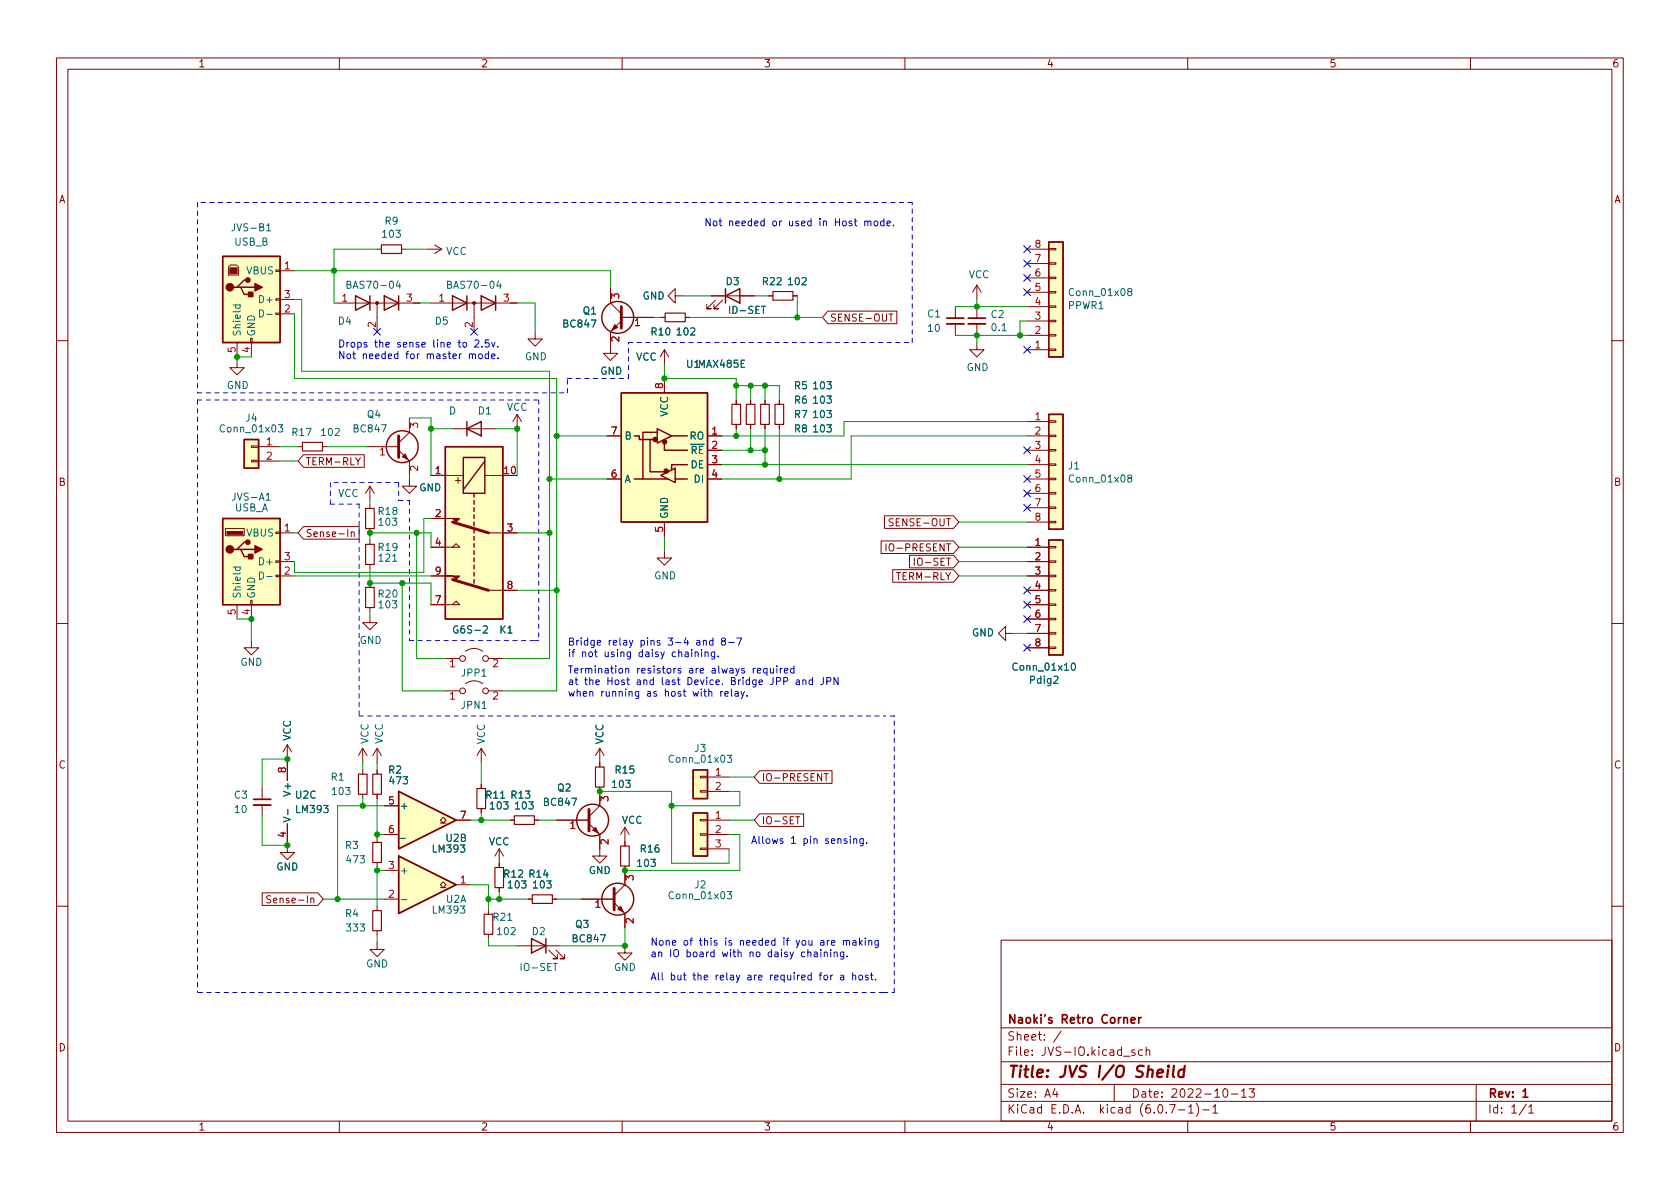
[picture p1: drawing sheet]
<svg xmlns="http://www.w3.org/2000/svg" width="297mm" height="210mm" viewBox="0 0 297 210" stroke-linecap="round" stroke-linejoin="round" font-family="sans-serif">
<g fill="none" stroke="#840000" stroke-width=".18">
<path d="M10 10.2h277v190.1h-277zM12 12.2h273v186.1h-273zM60 10.2v2M110 10.2v2M160 10.2v2M210 10.2v2M260 10.2v2M40.4 47.2l.4-.3h1l.4 .3v1.4h-1.8zM44.3 59.8h.3v.8h-.3zM48.8 55.4h.7v.2h-.7zM48.8 52.8h.7v.3h-.7zM48.8 47.7h.7v.3h-.7z"/>
<path d="M49.5 47.9h2.6M49.5 55.5h2.6M49.5 53h2.6M59.1 53.6h15.2M66.7 53.6v5.1M66.7 44.1h.7M71 44.1h.8M75.6 44.1h2.5M76.2 53.6h15.2M76.8 43.3l1.3 .8M78.1 44.1l-1.3 .7M83.8 53.6v5.1"/>
<path d="M94.6 58.7v1.2h1.3l-1.3 1.3-1.3-1.3h1.3M107.9 51v2.6l2 1.9M109.9 56.8l-2 1.9v3.8h1.3l-1.3 1.2-1.2-1.2h1.2M109.9 56.1h5.7M116.8 56.1h.8M119.4 52.3v-1.3l-1.3 1.3 1.3 1.3v-1.3h1.2M121.2 56.1h.7M125.7 52.3h7.6M126.5 53.1l-1.5 1.5h.7h-.7v-.8M127.8 53.1l-1.6 1.5h.8h-.8v-.8M135.9 52.3h.8M140.2 52.3h.8"/>
<path d="M146.4 55h12.2v2.2h-12.2l-1-1.1zM157.2 55.5h.7M168.9 54.2v2.1M168.9 57.3v2M172.7 50.4v2.6M172.7 54.2v2.1M172.7 57.3v2M172.7 50.4l-.7 1.3M172.7 50.4l.8 1.3M181.6 59.3h3.8M181.6 56.8h3.8M181.6 54.2h3.8"/>
<path d="M181.6 51.7h3.8M181.6 49.1h3.8M181.6 46.6h3.8M181.6 44.1h3.8M185.4 43.9h1.3v.3h-1.3zM185.4 46.5h1.3v.2h-1.3zM185.4 49h1.3v.3h-1.3zM185.4 51.6h1.3v.2h-1.3zM185.4 54.1h1.3v.3h-1.3zM185.4 56.6h1.3v.3h-1.3zM185.4 59.2h1.3v.2h-1.3zM10 60.2h2"/>
<path d="M41.9 63.7v1.3h1.3l-1.3 1.3-1.3-1.3h1.3M41.9 60.6v2.5M44.4 78.9h1.3v.2h-1.3zM44.4 60.6v2.5M45.7 79h3.8M52.7 79h.8M57 79h.8M64.8 79h5.7M70.5 79.6l1.9 1.9v2.6M72.4 73.9v2.5l-1.9 2M80 75.8h7.6M91.4 73.3l-.7 1.2"/>
<path d="M91.4 73.3v2.5M91.4 73.3l.8 1.2M107.3 77.1h2.6M116.2 76.4h.1M117.5 61.8l-.8 1.3M117.5 61.8v2.6M117.5 66.9v2.6M117.5 61.8l.7 1.3M125.1 77.1h2.5M125.1 79.6h2.5M130.2 70.7v.8M130.2 75.1v.7"/>
<path d="M132.7 70.7v.8M132.7 75.1v.7M135.3 70.7v.8M135.3 75.1v.7M137.8 70.7v.8M137.8 75.1v.7M172.7 60.6v1.2h1.3l-1.3 1.3-1.3-1.3h1.3M181.6 61.8h3.8M181.6 77.1h3.8M181.6 79.6h3.8M181.6 74.5h3.8M185.4 61.7h1.3v.3h-1.3z"/>
<path d="M185.4 79.5h1.3v.3h-1.3zM185.4 77h1.3v.2h-1.3zM185.4 74.4h1.3v.3h-1.3zM285 60.2h2M39.9 93.5h3.3v1.2h-3.3zM44.4 81.4h1.3v.3h-1.3zM45.7 81.5h3.8M48.8 99.2h.7v.2h-.7zM48.8 94.1h.7v.3h-.7zM49.5 94.2h2.6M49.5 99.3h2.6M53.7 80.4h10.7v2.2h-10.7l-1-1.1z"/>
<path d="M53.7 93.1h9.8v2.2h-9.8l-1-1.1zM62.1 94.2l.2-.2 .3 .1v.8M62.1 94v.9M62.9 80.9l.4 .7 .4-.7M65.4 86l-.8 1.2M65.4 86v2.5M65.4 89.1v.8M65.4 93.5v.7M65.4 95.5v.8M65.4 99.8v.8M65.4 86l.8 1.2M72.4 84.7v1.3h1.3l-1.3 1.2-1.3-1.2h1.3"/>
<path d="M76.2 96.8h5.1l-.7-.7-.6 .7M76.2 84.1h5.7M76.2 91.7h2.5M85.7 84.1h3.2M86.4 94.2h5M107.3 84.7h2.6M117.5 97.4v1.3h1.2l-1.2 1.2-1.3-1.2h1.3M117.5 92.3v2.6M125.1 82.2h2.5M125.1 84.7h2.5M155.8 95.7h12.8l.9 1.1-.9 1.1h-12.8zM156.4 91.2h12.2l.9 1.1-.9 1.1h-12.2z"/>
<path d="M156.6 96.2v1.2M157.9 91.8l-.5-.1-.1 .1v.4l.5 .2 .1 .3-.2 .3-.5-.1M160.8 98.2h7.8l.9 1.1-.9 1.1h-7.8zM161.7 98.7v1.3M181.6 96.8h3.8M181.6 82.2h3.8M181.6 84.7h3.8M181.6 87.2h3.8M181.6 89.8h3.8M181.6 92.3h3.8M181.6 99.3h3.8M185.4 92.2h1.3v.3h-1.3z"/>
<path d="M185.4 89.7h1.3v.2h-1.3zM185.4 87.1h1.3v.3h-1.3zM185.4 84.6h1.3v.2h-1.3zM185.4 82h1.3v.3h-1.3zM185.4 99.2h1.3v.2h-1.3zM185.4 96.6h1.3v.3h-1.3zM10 110.2h2M41.9 106.9v2.6M44.3 106.2h.3v.7h-.3zM44.4 113.3v1.2h1.3l-1.3 1.3-1.2-1.3h1.2M44.4 106.9v2.6M48.8 101.7h.7v.3h-.7z"/>
<path d="M49.5 101.8h2.6M65.4 108.8v1.3h1.3l-1.3 1.3-1.3-1.3h1.3M65.4 103.1v.8M65.4 107.4v.8M76.2 106.9h5.1l-.7-.6-.6 .6M76.2 101.8h2.5M78.7 116.5h2.6M82.3 115.2a2.54 2.54 0 0 1 3 0M86.4 104.4h5M86.4 116.5h2.5M157.8 100.7h10.8l.9 1.1-.9 1.2h-10.8zM158.5 101.2h.7"/>
<path d="M177.8 112v1.3l-1.3-1.3 1.3-1.3v1.3h1.3M181.6 104.4h3.8M181.6 106.9h3.8M181.6 101.8h3.8M181.6 109.5h3.8M181.6 112h3.8M181.6 114.5h3.8M185.4 114.4h1.3v.3h-1.3zM185.4 111.9h1.3v.2h-1.3zM185.4 109.3h1.3v.3h-1.3zM185.4 106.8h1.3v.3h-1.3zM185.4 104.3h1.3v.2h-1.3z"/>
<path d="M185.4 101.7h1.3v.3h-1.3zM285 110.2h2M46.4 139.3v2M50.8 131.7v6.3M50.8 131.7l.8 1.3M50.8 131.7l-.8 1.3M64.1 132.3l-.7 1.3M64.1 132.3v2.6M64.1 136.1v.8M64.1 132.3l.8 1.3M66.7 132.3v2.6M66.7 136.1v.8"/>
<path d="M66.7 132.3l-.8 1.3M66.7 132.3l.7 1.3M78.7 122.2h2.6M82.3 120.9a2.54 2.54 0 0 1 3 0M85.1 132.3l-.8 1.3M85.1 132.3v2.6M85.1 138.7v.7M85.1 132.3l.8 1.3M86.4 122.2h2.5M106 132.3v3.3M106 139.2v3.3l-1.9 1.9M106 132.3l.8 1.3"/>
<path d="M106 132.3l-.7 1.3M123.8 139.8h1.3v.3h-1.3zM123.8 137.3h1.3v.2h-1.3zM125.1 137.4h3.8M125.1 139.9h3.8M134.3 136.3h12.8v2.2h-12.8l-1-1.1zM145.7 136.8h.7M146.1 136.8v1.3M46.4 157.9h9.8l.9 1.1-.9 1.1h-9.8zM46.4 142.4v2M47.9 158.5l-.5-.1-.2 .2 .1 .3 .5 .3v.3l-.2 .2-.4-.1M50.8 145.7v5h1.3l-1.3 1.3-1.3-1.3h1.3"/>
<path d="M64.1 140.5v.7M66.7 140.5v.7M66.7 148.2v.8M66.7 152.5v.8M67.9 142.5h2.6M67.9 147.6h2.6M67.9 159h2.6M67.9 153.9h2.6M77.9 145.5h.5l-.5-.5 .5-.5 .5 .5-.5 .5h.5M77.9 157h.5l-.5-.5 .5-.5 .5 .5-.5 .5h.5M80.6 145h2.6M80.6 156.5h2.6"/>
<path d="M85.1 143v.8M88.3 150.1v3.3M88.3 157v.7M88.3 150.1l-.8 1.3M88.3 150.1l.7 1.3M90.2 145h.7M93.3 159h.8M94.5 145h.7M97.7 159h.7M98.4 145h5.7M102.9 159h5.7M104.1 145.7l1.9 1.9v3.8h1.3l-1.3 1.2-1.2-1.2h1.2"/>
<path d="M108.6 159.6l1.9 1.9v2.6M110.5 153.2v3.3l-1.9 1.9M110.5 146.3v3.3M110.5 146.3l.8 1.3M110.5 146.3l-.8 1.3M123.8 150h1.3v.2h-1.3zM123.8 147.4h1.3v.3h-1.3zM123.8 144.9h1.3v.3h-1.3zM125.1 147.6h3.8M125.1 145h3.8M125.1 150.1h3.8M134.3 143.9h7.8v2.2h-7.8l-1-1.1z"/>
<path d="M140.7 144.4h.7M10 160.2h2M66.7 166.6v1.3h1.2l-1.2 1.3-1.3-1.3h1.3M66.7 160.3v.7M66.7 164.6v.7M86.4 160.9v.8M86.4 165.2v.8M91.4 167.3h7.7M97 168l1.6 1.5h-.8h.8v-.7M98.3 168l1.5 1.5h-.7h.7v-.7M110.5 167.3v1.2h1.3l-1.3 1.3-1.3-1.3h1.3M177 166.3h108v32h-108z"/>
<path d="M285 160.2h2M60 198.3v2M110 198.3v2M160 198.3v2M177 194.8h108M177 191.8h108M177 187.8h108M177 181.8h108M186.5 192.5l-.4 1h1M186.9 193v1M187.6 182.4l-1.3 1.9M197 191.8v3"/>
<path d="M198.6 186.8h1.2M200.6 185.7l-.3-.1-.2 .2v.3l.5 .1v.4h-.5M202 185.7l-.4-.1-.3 .3v.4l.1 .3h.6M202.6 185.8l.3-.2 .3 .1 .1 .9M202.6 185.1v1.5M206.8 195.3h1l-.7 1.5M208.4 196.3h1.1M210 198.3v2M210.1 195.8l.5-.5v1.5M210.1 196.8h.9M211.5 195.1a1.72 1.72 0 0 1 0 2.3M212.6 196.3h1.2"/>
<path d="M214.4 195.8l.5-.5v1.5M214.4 196.8h.9M216.4 192.6l.2-.1a.81 .81 0 0 1 .6 .7 .81 .81 0 0 1-.3 .8h-.2a.81 .81 0 0 1-.6-.6 .81 .81 0 0 1 .3-.8zM217.7 193.5h1.2M219.5 193l.4-.5v1.5M219.5 194h.9M220.9 192.5h.9l-.5 .6 .4 .1v.7l-.2 .1h-.4l-.2-.1M260 198.3v2M261 191.8v6.5M269.9 195.3l-1.3 1.9M270.3 195.8l.4-.5v1.5M270.3 196.8h.9"/>
<circle cx="81.8" cy="116.5" r=".51"/>
<circle cx="85.9" cy="116.5" r=".51"/>
<circle cx="81.8" cy="122.2" r=".51"/>
<circle cx="85.9" cy="122.2" r=".51"/>
</g>
<path d="M167.4 56.3h3M171.2 56.3h3M44.8 141.3h3.1M201.3 179.9v1M201.8 179.9l-.3 .1-.2 .2M200 180.4l.7-.1-.1-.3-.4-.1-.2 .2 .1 .8h.5M269.3 193l.4-.5v1.5M269.3 194h.8" fill="none" stroke="#840000" stroke-width=".3"/>
<path d="M204.6 189.8l1-.2v-.4l-.2-.1-.6 .1-.2 1 .2 .3 .6-.1M206.5 189.1l-.1 1.4M206.6 188.5l-.1 .1 .1 .1 .1-.1-.1-.1v.2M207.6 188.5l-.2 1.7 .2 .3M209.4 189.2a.66 .66 0 0 0-1 .3l-.1 .6 .2 .3 .2 .1 .5-.1M209.5 188.5l-.3 2" fill="none" stroke="#840000" stroke-width=".4"/>
<g fill="none" stroke="#840000" stroke-width=".2">
<path d="M67.4 43.3h3.6v1.5h-3.6zM117.6 55.4h3.6v1.5h-3.6zM136.7 51.6h3.5v1.5h-3.5zM53.5 78.2h3.5v1.6h-3.5zM129.4 71.5h1.5v3.6h-1.5zM132 71.5h1.5v3.6h-1.5zM134.5 71.5h1.5v3.6h-1.5zM137 71.5h1.6v3.6h-1.6zM64.6 96.3h1.6v3.5h-1.6zM64.6 89.9h1.6v3.6h-1.6zM64.6 103.9h1.6v3.5h-1.6zM63.4 136.9h1.5v3.6h-1.5z"/>
<path d="M65.9 136.9h1.5v3.6h-1.5zM84.3 139.4h1.6v3.6h-1.6zM105.3 135.6h1.5v3.6h-1.5zM65.9 149h1.5v3.5h-1.5zM87.5 153.4h1.5v3.6h-1.5zM90.9 144.3h3.6v1.5h-3.6zM94.1 158.2h3.6v1.6h-3.6zM109.7 149.6h1.6v3.6h-1.6zM65.9 161h1.5v3.6h-1.5zM85.6 161.7h1.5v3.5h-1.5z"/>
</g>
<g fill="#ffffc2" stroke="#ffffc2" stroke-width=".18">
<path d="M70.5 139.9l10.1 5.1-10.1 5.1z"/>
<path d="M78.7 79h10.2v30.5h-10.2z"/>
<path d="M43.2 77.7h2.5v5.1h-2.5z"/>
<path d="M185.4 42.8h2.6v20.3h-2.6z"/>
<path d="M109.9 69.5h15.2v22.8h-15.2z"/>
<path d="M70.5 151.4l10.1 5.1-10.1 5z"/>
<path d="M185.4 73.3h2.6v20.3h-2.6z"/>
<path d="M185.4 95.5h2.6v20.3h-2.6z"/>
<path d="M39.4 45.3h10.1v15.3h-10.1z"/>
<path d="M39.4 91.7h10.1v15.2h-10.1z"/>
<path d="M122.6 136.1h2.5v5.1h-2.5z"/>
<path d="M122.6 143.8h2.5v7.6h-2.5z"/>
</g>
<g fill="none" stroke="#840000" stroke-width=".25">
<path d="M39.4 45.3h10.1v15.3h-10.1zM41.9 50.8h.6l.7 1.3h1.2M42.5 50.8h2.6M43.8 49.5h-.6l-1.3 1.3h-.6M62.9 52.3l2.5 1.3-2.5 1.3zM65.4 52.3v2.6M67.9 52.3l2.6 1.3-2.6 1.3zM70.5 52.3v2.6M80 52.3l2.5 1.3-2.5 1.3zM82.5 52.3v2.6M85.1 52.3l2.5 1.3-2.5 1.3zM87.6 52.3v2.6"/>
<path d="M128.3 52.3l2.5-1.3v2.6zM128.3 51v2.6M185.4 42.8h2.6v20.3h-2.6zM43.2 77.7h2.5v5.1h-2.5zM78.7 79h10.2v30.5h-10.2zM82.5 75.8l2.6-1.3v2.6zM82.5 74.5v2.6M109.9 69.5h15.2v22.8h-15.2zM112.1 77.1h.9v.6h2.6M114.9 77.7v5.7h2.6M116.2 76.4h-2.5v8.3M116.2 75.8l2.5 1.3-2.5 1.3z"/>
<path d="M117.5 78.4v1.2h4M118.7 77.1h2.8M185.4 73.3h2.6v20.3h-2.6zM39.4 91.7h10.1v15.2h-10.1zM41.9 97.1h.6l.7 1.3h1.2M42.5 97.1h2.6M43.8 95.9h-.6l-1.3 1.2h-.6M81.9 80.9h3.8v6.3h-3.8zM83.8 87.2v.7M83.8 88.5v.6M83.8 89.8v.6M83.8 91.1v.6"/>
<path d="M83.8 92.3v.7M83.8 93.6v.6M83.8 94.9v.6M83.8 96.1v.7M83.8 97.4v.6M83.8 98.7v.6M83.8 99.9v.7M85.7 81.5l-3.8 5.1M112.1 84.7h6M116.8 84.1l2.6-1.3v2.5zM118.7 82.8v.3M119.4 84.7h2.1"/>
<path d="M121.5 82.2h-2.8v.6M185.4 95.5h2.6v20.3h-2.6zM83.8 101.2v.6M83.8 102.5v.6M70.5 139.9l10.1 5.1-10.1 5.1zM122.6 136.1h2.5v5.1h-2.5zM70.5 151.4l10.1 5.1-10.1 5zM122.6 143.8h2.5v7.6h-2.5zM94 166l2.5 1.3-2.5 1.2zM96.5 166v2.5"/>
<circle cx="109.2" cy="56.1" r="2.82"/>
<circle cx="71.1" cy="79" r="2.82"/>
<circle cx="104.8" cy="145" r="2.82"/>
<circle cx="109.2" cy="159" r="2.82"/>
</g>
<path d="M109.9 54.2v3.8M70.5 77.1v3.8M80 92.3l6.4 1.9M80 102.5l6.4 1.9M104.1 143.1v3.8M108.6 157.1v3.8" fill="none" stroke="#840000" stroke-width=".51"/>
<g fill="#840000" stroke="#840000" stroke-width=".18">
<path d="M78.7 91.7h2.6l-.7 .6-.6-.6z"/>
<path d="M78.7 101.8h2.6l-.7 .7-.6-.7z"/>
<path d="M71.1 80.8l.5-.5 .5 1z"/>
<path d="M104.8 146.8l.5-.5 .5 1z"/>
<path d="M108.7 57.4l.5 .5-1 .5z"/>
<path d="M109.2 160.8l.5-.5 .5 1z"/>
<path d="M40.6 47.4h1.3v1h-1.3z"/>
<path d="M40.1 94h2.8v.5h-2.8z"/>
<circle cx="83.8" cy="53.6" r=".25"/>
<circle cx="66.7" cy="53.6" r=".25"/>
</g>
<path d="M167.4 57.3h3M171.2 57.3h3M44.8 142.4h3.1" fill="none" stroke="#840000" stroke-width=".33"/>
<g fill="none" stroke="#006464" stroke-width=".18">
<path d="M41.2 53.9h1.3M41.7 53.9l-.1 .4 .3 .2 .5-.1v-.5M45.9 54.8a.64 .64 0 0 1 .7 .6 .64 .64 0 0 1-.7 .7zM47.1 40.8h.8M47.2 55.6h.9M61.4 50.3h.5l.1-.2v-.3l-.6-.1v1.3h.4l.2-.1 .1-.3-.3-.3M70.4 49.7l-.3 .9h.7M70.7 50.1v.9M79.1 50.3h.6l.1-.2-.1-.3-.6-.1v1.3h.5l.2-.1 .1-.3-.3-.3M88.1 49.7l-.3 .9h.8M88.4 50.1v.9M199.6 51.6l-.2-.3v-.2l.2-.1 .4 .1 .1 .2-.1 .1-.5 .2-.1 .2v.2l.2 .3 .4-.1 .1-.2v-.2l-.2-.2"/>
<path d="M49.2 75.1h.8l-.4 .5 .3 .1v.6l-.2 .1-.5-.1M47.1 88.5h.7M199.6 84.5l-.2-.2v-.2l.2-.1h.4l.1 .2-.1 .2-.5 .2-.1 .2v.2l.2 .3h.3l.2-.3-.1-.4-.1-.1M41.2 100.3h1.3M41.7 100.3l-.1 .3 .3 .3 .5-.1v-.5M45.9 101.2a.64 .64 0 0 1 .7 .6 .64 .64 0 0 1-.7 .6zM47.2 101.9h.9M189.5 117.4l.2-.1a.68 .68 0 0 1 .5 .6 .68 .68 0 0 1-.5 .6l-.2-.1-.1-.4zM128.6 133.5h.8l-.5 .5 .4 .1v.6l-.2 .1-.5-.1M50.9 143.1v1M71 159.1h1M128.6 157.7h.8l-.5 .5 .4 .1v.5l-.2 .1-.5-.1"/>
</g>
<g fill="#840000" stroke="#840000" stroke-width=".25">
<path d="M45.1 50.2l1.3 .6-1.3 .6z"/>
<path d="M43.9 51.7h.8v.7h-.8z"/>
<path d="M45.1 96.5l1.3 .6-1.3 .7z"/>
<path d="M43.9 98h.8v.8h-.8z"/>
<circle cx="117.8" cy="83.3" r=".36"/>
<circle cx="117.5" cy="78.1" r=".36"/>
<circle cx="115.8" cy="77.7" r=".36"/>
<circle cx="40.6" cy="50.8" r=".63"/>
<circle cx="43.8" cy="49.5" r=".38"/>
<circle cx="40.6" cy="97.1" r=".63"/>
<circle cx="43.8" cy="95.9" r=".38"/>
</g>
<g fill="none" stroke="#0000c2" stroke-width=".18">
<path d="M152.9 39.2l.2-.1h.3v.8M152.9 39.1v.8M153.4 39.3l.2-.2h.3l.1 .8M154.7 39.1h.3l.2 .2v.4l-.2 .2h-.3l-.2-.2zM156.3 39.1h-.4l-.2 .2 .1 .6h.5M156.3 38.7v1.2M156.8 39.5l.6-.1v-.3h-.4l-.2 .2 .1 .6h.5M158 39.8v.1M83 62.7l.2-.1h.3v.8M83.5 62.8l.2-.2h.3l.1 .8M84 60.2l.4-.1 .3 .4-.8 .9h.8M84.7 62.6h.3l.3 .2v.4l-.3 .2h-.3l-.1-.2z"/>
<path d="M85.2 61.3v.1M86.4 62.6h-.4l-.2 .2 .1 .6h.5M86.4 62.2v1.2M86.4 60.1h-.6v.6l.2-.1 .4 .1 .1 .1-.1 .5-.1 .1-.5-.1M86.9 60.5l.3 .9 .3-.9M86.9 63l.6-.1v-.3h-.4l-.2 .2 .1 .6h.5M88 61.3v.1M88.1 63.3v.1M121.1 115.3h.5l.1 .8M121.7 115.6h-.4l-.2 .2 .2 .3h.4M122.3 115.3v.8M122.9 115.4l.2-.1h.3v.8"/>
<path d="M122.9 115.3v.8M123.2 113.3h.5l.1 .8M123.8 113.5l-.5 .1-.2 .2 .2 .3 .5-.1M124.1 114.9v.1M124.1 115.3v.8M124.4 113.4l.1-.2 .3 .1 .1 .8M124.4 113.2v.9M124.7 115.4l.1-.1h.3l.1 .8M124.7 115.3v.8M126 113.3l-.3-.1-.3 .3 .2 .5h.4M126 112.8v1.3M126.4 115.3v1l-.3 .3-.3-.1"/>
<path d="M126.4 115.3h-.4l-.3 .2 .2 .6h.5M127 116v.1M127.8 113.4l-.2-.3v-.2l.2-.1 .4 .1 .1 .2-.1 .1-.5 .2-.1 .2v.2l.2 .3h.2l.3-.3-.1-.3-.2-.1M128.8 113.6h1M130.3 112.8h.8l-.5 1.3M133.5 118.2l-.3 .2M133.9 118.6l.6-.1v-.3h-.4l-.2 .2 .1 .6h.5M135.6 118.2h-.4l-.2 .2 .1 .6h.5M135.6 118.2v1.3M136.2 118.2l.1 .8h.3l.2-.1M136.8 118.2v.8M137.4 117.8v.1"/>
<path d="M137.4 118.2v.8M138 118.2v.8M138.3 118.2l-.3 .2M138.7 118.6l.6-.1-.1-.3h-.3l-.2 .2v.6h.5M140.4 118.2h-.4l-.2 .2 .1 .6h.5M140.4 117.8v1.2M143.6 119.8v1.3M145.6 119.8v.9a.41 .41 0 0 1-.5 .4M148.2 119.8v1.3l-.7-1.3v1.3M127.4 122.3v.8M127.8 122.3l-.4 .2M128.2 122.7l.6-.1-.1-.3h-.4l-.1 .2v.6h.5"/>
<path d="M129.3 121.8v1.1l.2 .2M130 122.3h.5v.8M130.5 122.6h-.4l-.2 .2 .2 .3h.4M131 122.3l.3 .8M131.6 122.3l-.4 1.1-.2 .1M132.1 123v.1M138.6 120.5l.6-.1 .1-.2-.1-.3-.6-.1v1.3M140.8 120.3h.5v.8M141.3 120.5l-.4 .1-.2 .2 .2 .3 .4-.1M142 120.3l.1-.1 .3 .1 .1 .8M142 120.2v.9M143.6 120.3l-.3-.1-.3 .3 .2 .5h.4"/>
<path d="M146.2 120.5l.6-.1 .1-.2v-.3l-.7-.1v1.3M149.7 148.4l-.3-.1-.2 .2 .1 .2 .4 .1v.3h-.5M150.3 147.9v.1M150.3 148.3v.9M150.9 148.4l.2-.1 .3 .1 .1 .8M150.9 148.3v.9M152.6 148.3v1l-.2 .3-.3-.1M152.6 148.4l-.3-.1-.3 .2 .1 .6h.5M153.2 149v.2M142.8 168.5l.2-.2 .3 .1 .1 .8M144 168.4h.5v.8M144.5 168.6l-.4 .1-.2 .2 .2 .3 .4-.1"/>
<path d="M145.1 168.3v.9M145.7 168.5l.2-.2 .3 .1 .1 .8M145.7 168.3v.9M145.8 172.5l.3-.1 .2 .3v.3l-.2 .3-.3-.1-.1-.2zM146.9 168.3v.9M146.9 172.4v.9M147 166.7l.6-.1-.1-.2-.3-.1-.2 .2 .1 .6h.4M147.2 172.4l-.3 .3M147.5 168.5l.2-.2 .3 .1v.8M147.5 168.3v.9M148.6 172.5h.5l.1 .8M149.1 166.4l.2-.1 .3 .1 .1 .7"/>
<path d="M149.1 166.3v.8M149.2 168.3v1.1l-.3 .2h-.3M149.2 168.4l-.4-.1-.2 .3 .1 .5h.5M149.2 172.7l-.4 .1-.2 .2 .2 .3 .4-.1M149.7 166.5l.1-.2 .3 .1 .1 .7M149.8 169.1v.1M150.8 172.6l.1-.2 .3 .1 .1 .8M150.8 172v1.3M150.8 166.4h.5l.1 .7M151.4 166.6l-.5 .1-.1 .1 .1 .3h.5M152 172.5l.3-.1 .2 .3v.3l-.2 .3-.3-.1-.2-.2zM152 165.9v1.2"/>
<path d="M152.1 166.7l.3 .4M152.4 166.3l-.4 .5M153 165.9v.1M153 166.3v.8M153.5 172.5l-.3-.1-.2 .2 .1 .2 .4 .1v.3h-.5M153.6 166.4l.2-.1 .3 .1v.7M153.6 166.3v.8M153.9 172.4h.5M154.1 172v1.1l.3 .2M154.8 173.2v.1M155.3 166.3v1l-.3 .3-.3-.1M155.3 166.4l-.4-.1-.2 .2 .1 .6h.5"/>
</g>
<g fill="none" stroke="#0000c2" stroke-width=".18" stroke-dasharray=".8 .8">
<path d="M34.9 35.8v33.7M161.3 35.8h-126.4M34.9 70.7v7.7M34.9 70.7h60.3M34.9 69.5h65.4M34.9 77.7v97.8M95.2 70.7v42.6M100.3 66.9h10.8M100.3 69.5v-2.6M111.1 66.9v-6.3M111.1 60.6h50.2M161.3 60.6v-24.8"/>
<path d="M58.4 89.1h5.1M58.4 85.3v3.8M63.5 89.1v37.5M70.5 85.3h-12.1M70.5 88.5h1.9M70.5 85.3v3.2M72.4 88.5v24.8M72.4 113.3h22.8M95.2 113.3h-.6M63.5 126.6h31.7M95.2 126.6h61M158.1 126.6h-1.9"/>
<path d="M156.2 175.5h1.9M156.2 175.5h-121.3M158.1 175.5v-48.9"/>
</g>
<g fill="none" stroke="#009600" stroke-width=".18">
<path d="M52.1 55.5v11.4h46.3v55.3h-9.5M52.1 53h1.2v12.7h43.9v50.8h-8.3M52.1 47.9h55.8v3.1M66.7 44.1h-7.6v9.5M71.8 44.1h3.8M74.3 53.6h1.9M91.4 53.6h3.2v5.1M115.6 56.1h1.2M120.6 52.3h5.1M121.9 56.1h23.5M133.3 52.3h2.6M141 52.3v3.8"/>
<path d="M168.9 54.2h12.7M168.9 59.3h12.7M172.7 53v1.2M172.7 59.3v1.3M181.6 56.8h-1.3v2.5M44.4 63.1h-2.5v.6M49.5 79h3.2M57.8 79h7M72.4 73.9h3.8v10.2M76.2 75.8h3.8M87.6 75.8h3.8v8.3M98.4 77.1h8.9"/>
<path d="M117.5 64.4v2.5h12.7v3.8M127.6 79.6h7.7M130.2 75.8v1.3M130.2 68.2h7.6v2.5M132.7 68.2v2.5M132.7 75.8v3.8M135.3 68.2v2.5M135.3 75.8v6.4M137.8 75.8v8.9M181.6 74.5h-32.4v2.6h-21.6M181.6 77.1h-31.1v7.6h-22.9M49.5 81.5h3.2"/>
<path d="M52.1 94.2h.6M65.4 95.5v-1.3h10.8v2.6M65.4 88.5v.6M72.4 84.1v.6M73.7 94.2v22.3h5M76.2 91.7h-1.3v9.5h-22.8v-1.9M91.4 94.2h5.8M97.2 84.7h10.1M117.5 94.9v2.5M127.6 82.2h54M169.5 99.3h12.1M169.5 92.3h12.1"/>
<path d="M169.5 96.8h12.1M41.9 109.5h2.5v3.8M52.1 101.8h24.1M65.4 100.6v2.5h10.8v3.8M65.4 108.2v.6M71.1 103.1v19.1h7.6M91.4 104.4h7M169.5 101.8h12.1M179.1 112h2.5M50.8 134.2h-4.4v5.1M64.1 134.9v1.2M66.7 134.9v1.2"/>
<path d="M85.1 134.9v3.8M106 139.9h12.7v12.7h10.2v-2.5M128.9 139.9h1.9v2.6h-12.1M128.9 137.4h4.4M46.4 144.4v5.1h4.4M57.1 159h10.8M64.1 141.2v1.3M66.7 141.2v7M66.7 153.3v7M66.7 147.6h1.2M66.7 153.9h1.2M67.9 142.5h-8.2v16.5"/>
<path d="M83.2 156.5h3.2v4.4M83.2 145h7M85.1 143.8v1.2M86.4 159h6.9M88.3 157.7v1.3M95.2 145h3.2M98.4 159h4.5M128.9 147.6h1.9v6.3h-20.3M128.9 145h4.4M66.7 165.3v1.3M86.4 166v1.3h5M110.5 164.1v3.2h-11.4"/>
</g>
<g fill="none" stroke="#000084" stroke-width=".18">
<path d="M66.1 58.1l1.2 1.2M67.3 58.1l-1.2 1.2M83.2 58.1l1.2 1.2M84.4 58.1l-1.2 1.2M181 51.1l1.2 1.2M181 46l1.2 1.2M181 48.5l1.2 1.3M181 43.5l1.2 1.2M182.2 51.1l-1.2 1.2M182.2 46l-1.2 1.2M182.2 48.5l-1.2 1.3M182.2 43.5l-1.2 1.2"/>
<path d="M181 61.2l1.2 1.3M181 79l1.2 1.2M182.2 61.2l-1.2 1.3M182.2 79l-1.2 1.2M181 89.2l1.2 1.2M181 84.1l1.2 1.2M181 86.6l1.2 1.3M182.2 89.2l-1.2 1.2M182.2 84.1l-1.2 1.2M182.2 86.6l-1.2 1.3M181 108.9l1.2 1.2M181 103.8l1.2 1.2"/>
<path d="M181 113.9l1.2 1.3M181 106.3l1.2 1.2M182.2 108.9l-1.2 1.2M182.2 103.8l-1.2 1.2M182.2 113.9l-1.2 1.3M182.2 106.3l-1.2 1.2"/>
</g>
<g fill="#009600" stroke="#009600" stroke-width=".18">
<circle cx="76.2" cy="75.8" r=".46"/>
<circle cx="88.3" cy="159" r=".46"/>
<circle cx="86.4" cy="159" r=".46"/>
<circle cx="85.1" cy="145" r=".46"/>
<circle cx="65.4" cy="94.2" r=".46"/>
<circle cx="73.7" cy="94.2" r=".46"/>
<circle cx="44.4" cy="109.5" r=".46"/>
<circle cx="65.4" cy="103.1" r=".46"/>
<circle cx="118.7" cy="142.5" r=".46"/>
<circle cx="110.5" cy="153.9" r=".46"/>
<circle cx="110.5" cy="167.3" r=".46"/>
<circle cx="106" cy="139.9" r=".46"/>
<circle cx="117.5" cy="66.9" r=".46"/>
<circle cx="132.7" cy="79.6" r=".46"/>
<circle cx="130.2" cy="77.1" r=".46"/>
<circle cx="130.2" cy="68.2" r=".46"/>
<circle cx="135.3" cy="68.2" r=".46"/>
<circle cx="91.4" cy="75.8" r=".46"/>
<circle cx="97.2" cy="84.7" r=".46"/>
<circle cx="97.2" cy="94.2" r=".46"/>
<circle cx="98.4" cy="104.4" r=".46"/>
<circle cx="98.4" cy="77.1" r=".46"/>
<circle cx="59.7" cy="159" r=".46"/>
<circle cx="66.7" cy="147.6" r=".46"/>
<circle cx="66.7" cy="153.9" r=".46"/>
<circle cx="64.1" cy="142.5" r=".46"/>
<circle cx="71.1" cy="103.1" r=".46"/>
<circle cx="50.8" cy="134.2" r=".46"/>
<circle cx="50.8" cy="149.5" r=".46"/>
<circle cx="41.9" cy="63.1" r=".46"/>
<circle cx="59.1" cy="47.9" r=".46"/>
<circle cx="141" cy="56.1" r=".46"/>
<circle cx="132.7" cy="68.2" r=".46"/>
<circle cx="135.3" cy="79.6" r=".46"/>
<circle cx="135.3" cy="82.2" r=".46"/>
<circle cx="137.8" cy="84.7" r=".46"/>
<circle cx="180.3" cy="59.3" r=".46"/>
<circle cx="172.7" cy="54.2" r=".46"/>
<circle cx="172.7" cy="59.3" r=".46"/>
</g>
<text font-size="2.8" fill="#840000" x="178" y="190.6">Title: JVS I/O Sheild</text>
<g font-size="2.1" fill="#840000">
<text x="178" y="184">Sheet: /</text>
<text x="178" y="181">Naoki's Retro Corner</text>
<text x="178" y="186.7">File: JVS-IO.kicad_sch</text>
<text x="178" y="196.9">KiCad E.D.A. kicad (6.0.7-1)-1</text>
<text x="178" y="194.1">Size: A4</text>
<text x="200" y="194.1">Date: 2022-10-13</text>
<text x="263" y="194.1">Rev: 1</text>
<text x="263" y="196.9">Id: 1/1</text>
</g>
<g font-size="1.8" fill="#840000">
<text x="35" y="11.9">1</text>
<text x="85" y="11.9">2</text>
<text x="135" y="11.9">3</text>
<text x="185" y="11.9">4</text>
<text x="235" y="11.9">5</text>
<text x="285" y="11.9">6</text>
<text x="10.3" y="35.9">A</text>
<text x="285.3" y="35.9">A</text>
<text x="146.7" y="56.9">SENSE-OUT</text>
<text x="54" y="82.3">TERM-RLY</text>
<text x="10.3" y="85.9">B</text>
<text x="81.5" y="85.5" transform="rotate(-90 81.5 85.5)">+</text>
<text x="285.3" y="85.9">B</text>
<text x="54" y="95">Sense-In</text>
<text x="158" y="93">SENSE-OUT</text>
<text x="157.5" y="97.5">IO-PRESENT</text>
<text x="162.4" y="100">IO-SET</text>
<text x="159.1" y="102.6">TERM-RLY</text>
<text x="10.3" y="135.9">C</text>
<text x="285.3" y="135.9">C</text>
<text x="134.6" y="138.1">IO-PRESENT</text>
<text x="134.6" y="145.8">IO-SET</text>
<text x="48.5" y="159.7">Sense-In</text>
<text x="10.3" y="185.9">D</text>
<text x="285.3" y="185.9">D</text>
<text x="35" y="199.9">1</text>
<text x="85" y="199.9">2</text>
<text x="135" y="199.9">3</text>
<text x="185" y="199.9">4</text>
<text x="235" y="199.9">5</text>
<text x="285" y="199.9">6</text>
</g>
<g font-size="1.8" fill="#006464">
<text x="41.4" y="40.9">JVS-B1</text>
<text x="68.1" y="39.7">R9</text>
<text x="41.5" y="43.4">USB_B</text>
<text x="67.7" y="42">103</text>
<text x="78.8" y="45.1">VCC</text>
<text x="43.6" y="48.5">VBUS</text>
<text x="46.2" y="53.6">D+</text>
<text x="61.9" y="51">BAS70-04</text>
<text x="79.7" y="51">BAS70-04</text>
<text x="113.6" y="53">GND</text>
<text x="128.4" y="50.4">D3</text>
<text x="134.9" y="50.4">R22</text>
<text x="139.5" y="50.4">102</text>
<text x="171.2" y="49.2">VCC</text>
<text x="189.4" y="52.3">Conn_01x08</text>
<text x="42.5" y="59.6" transform="rotate(-90 42.5 59.6)">Shield</text>
<text x="45.1" y="59.6" transform="rotate(-90 45.1 59.6)">GND</text>
<text x="59.8" y="57.4">D4</text>
<text x="77" y="57.4">D5</text>
<text x="99.7" y="57.9">BC847</text>
<text x="103.1" y="55.6">Q1</text>
<text x="115.2" y="59.3">R10</text>
<text x="119.8" y="59.3">102</text>
<text x="129.2" y="55.5">ID-SET</text>
<text x="164" y="56.1">C1</text>
<text x="164.1" y="58.7">10</text>
<text x="175.2" y="56.2">C2</text>
<text x="175.4" y="58.5">0.1</text>
<text x="188.9" y="54.7">PPWR1</text>
<text x="92.8" y="63.7">GND</text>
<text x="112.4" y="63.7">VCC</text>
<text x="121.4" y="65">U1MAX485E</text>
<text x="170.9" y="65.6">GND</text>
<text x="40.1" y="68.8">GND</text>
<text x="106.1" y="66.2">GND</text>
<text x="140.5" y="71.4">R6</text>
<text x="140.5" y="68.8">R5</text>
<text x="143.9" y="71.4">103</text>
<text x="143.9" y="68.8">103</text>
<text x="39.2" y="76.4">Conn_01x03</text>
<text x="43.5" y="74.5">J4</text>
<text x="51.7" y="77.1">R17</text>
<text x="56.9" y="77.1">102</text>
<text x="62.6" y="76.4">BC847</text>
<text x="64.9" y="73.9">Q4</text>
<text x="79.4" y="73.3">D</text>
<text x="84.6" y="73.3">D1</text>
<text x="89.6" y="72.6">VCC</text>
<text x="110.4" y="77.7">B</text>
<text x="118.1" y="73.7" transform="rotate(-90 118.1 73.7)">VCC</text>
<text x="121.9" y="77.7">RO</text>
<text x="140.5" y="76.4">R8</text>
<text x="140.5" y="73.9">R7</text>
<text x="143.9" y="76.4">103</text>
<text x="143.9" y="73.9">103</text>
<text x="120.8" y="80.3">~{RE}</text>
<text x="122.1" y="82.8">DE</text>
<text x="188.9" y="83">J1</text>
<text x="41.4" y="88.5">JVS-A1</text>
<text x="59.7" y="87.9">VCC</text>
<text x="74.1" y="86.9">GND</text>
<text x="110.4" y="85.3">A</text>
<text x="122.8" y="85.3">DI</text>
<text x="189.4" y="85.3">Conn_01x08</text>
<text x="41.5" y="90.4">USB_A</text>
<text x="43.6" y="94.9">VBUS</text>
<text x="67" y="91.1">R18</text>
<text x="67.1" y="93">103</text>
<text x="118.1" y="91.8" transform="rotate(-90 118.1 91.8)">GND</text>
<text x="46.2" y="99.9">D+</text>
<text x="67" y="97.4">R19</text>
<text x="67.1" y="99.3">121</text>
<text x="42.5" y="105.9" transform="rotate(-90 42.5 105.9)">Shield</text>
<text x="45.1" y="105.9" transform="rotate(-90 45.1 105.9)">GND</text>
<text x="67" y="105.7">R20</text>
<text x="67.1" y="107.6">103</text>
<text x="115.6" y="102.4">GND</text>
<text x="63.6" y="113.9">GND</text>
<text x="80.6" y="112">G6S-2</text>
<text x="88.4" y="112">K1</text>
<text x="171.8" y="112.5">GND</text>
<text x="42.5" y="117.7">GND</text>
<text x="81.7" y="119.6">JPP1</text>
<text x="179.4" y="118.6">Conn_01x10</text>
<text x="81.6" y="125.3">JPN1</text>
<text x="182.2" y="120.9">Pdig2</text>
<text x="51.4" y="131" transform="rotate(-90 51.4 131)">VCC</text>
<text x="65.2" y="131.6" transform="rotate(-90 65.2 131.6)">VCC</text>
<text x="67.7" y="131.6" transform="rotate(-90 67.7 131.6)">VCC</text>
<text x="85.7" y="131.7" transform="rotate(-90 85.7 131.7)">VCC</text>
<text x="106.7" y="131.7" transform="rotate(-90 106.7 131.7)">VCC</text>
<text x="68.7" y="136.8">R2</text>
<text x="108.9" y="136.8">R15</text>
<text x="118.6" y="134.9">Conn_01x03</text>
<text x="122.8" y="133">J3</text>
<text x="41.5" y="141.2">C3</text>
<text x="41.6" y="143.8">10</text>
<text x="51.4" y="140.4" transform="rotate(-90 51.4 140.4)">V+</text>
<text x="52.3" y="141.2">U2C</text>
<text x="52.5" y="143.8">LM393</text>
<text x="58.6" y="138">R1</text>
<text x="58.8" y="140.6">103</text>
<text x="69" y="138.7">473</text>
<text x="70.6" y="143.1">+</text>
<text x="86" y="141.2">R11 R13</text>
<text x="86.8" y="143.1">103</text>
<text x="91.2" y="143.1">103</text>
<text x="96.3" y="142.5">BC847</text>
<text x="98.6" y="139.9">Q2</text>
<text x="108.4" y="139.3">103</text>
<text x="51.4" y="145.5" transform="rotate(-90 51.4 145.5)">V-</text>
<text x="70.6" y="148.2">_</text>
<text x="78.9" y="148.8">U2B</text>
<text x="86.4" y="149.5">VCC</text>
<text x="109.9" y="145.7">VCC</text>
<text x="48.8" y="153.9">GND</text>
<text x="61.1" y="150.1">R3</text>
<text x="61.4" y="152.6">473</text>
<text x="70.6" y="154.6">+</text>
<text x="76.6" y="150.7">LM393</text>
<text x="89.2" y="155.2">R12 R14</text>
<text x="104.1" y="154.6">GND</text>
<text x="112.8" y="153.3">103</text>
<text x="113.3" y="150.7">R16</text>
<text x="76.6" y="161.5">LM393</text>
<text x="78.9" y="159.6">U2A</text>
<text x="90" y="157.1">103</text>
<text x="94.4" y="157.1">103</text>
<text x="118.6" y="159">Conn_01x03</text>
<text x="122.8" y="157.1">J2</text>
<text x="61.1" y="162.2">R4</text>
<text x="61.4" y="164.7">333</text>
<text x="87.3" y="162.8">R21</text>
<text x="88.1" y="165.3">102</text>
<text x="94.1" y="165.3">D2</text>
<text x="101.4" y="166.6">BC847</text>
<text x="101.8" y="164.1">Q3</text>
<text x="64.7" y="171.1">GND</text>
<text x="92.3" y="171.7">IO-SET</text>
<text x="108.5" y="171.7">GND</text>
</g>
<g font-size="1.8" fill="#0000c2">
<text x="124.5" y="40">Not needed or used in Host mode.</text>
<text x="59.7" y="61.4">Drops the sense line to 2.5v.</text>
<text x="59.7" y="63.5">Not needed for master mode.</text>
<text x="100.3" y="114.1">Bridge relay pins 3-4 and 8-7</text>
<text x="100.3" y="116.2">if not using daisy chaining.</text>
<text x="100.3" y="119.1">Termination resistors are always required</text>
<text x="100.3" y="121.1">at the Host and last Device. Bridge JPP and JPN</text>
<text x="100.3" y="123.2">when running as host with relay.</text>
<text x="132.7" y="149.2">Allows 1 pin sensing.</text>
<text x="114.9" y="167.2">None of this is needed if you are making</text>
<text x="114.9" y="169.3">an IO board with no daisy chaining.</text>
<text x="114.9" y="173.3">All but the relay are required for a host.</text>
</g>
<g font-size="1.8" fill="#a90000">
<text x="50.3" y="47.6">1</text>
<text x="183" y="46.3">7</text>
<text x="183" y="43.8">8</text>
<text x="50.3" y="52.7">3</text>
<text x="60.5" y="53.3">1</text>
<text x="71.9" y="53.3">3</text>
<text x="77.6" y="53.3">1</text>
<text x="89" y="53.3">3</text>
<text x="109.5" y="52.8" transform="rotate(-90 109.5 52.8)">3</text>
<text x="183" y="54">4</text>
<text x="183" y="51.4">5</text>
<text x="183" y="48.9">6</text>
<text x="50.3" y="55.2">2</text>
<text x="66.4" y="57.9" transform="rotate(-90 66.4 57.9)">2</text>
<text x="83.6" y="57.9" transform="rotate(-90 83.6 57.9)">2</text>
<text x="112.2" y="57.7">1</text>
<text x="183" y="59">2</text>
<text x="183" y="56.5">3</text>
<text x="41.7" y="62.3" transform="rotate(-90 41.7 62.3)">5</text>
<text x="44.2" y="62.3" transform="rotate(-90 44.2 62.3)">4</text>
<text x="109.5" y="60.4" transform="rotate(-90 109.5 60.4)">2</text>
<text x="183" y="61.6">1</text>
<text x="117.2" y="68.7" transform="rotate(-90 117.2 68.7)">8</text>
<text x="73.9" y="75.7" transform="rotate(-90 73.9 75.7)">3</text>
<text x="108.1" y="76.8">7</text>
<text x="125.9" y="76.8">1</text>
<text x="183" y="74.3">1</text>
<text x="183" y="76.8">2</text>
<text x="47.1" y="78.7">1</text>
<text x="47.1" y="81.3">2</text>
<text x="67.1" y="80.5">1</text>
<text x="73.9" y="83.3" transform="rotate(-90 73.9 83.3)">2</text>
<text x="77" y="83.8">1</text>
<text x="89.2" y="83.8">10</text>
<text x="125.9" y="79.4">2</text>
<text x="125.9" y="81.9">3</text>
<text x="183" y="79.4">3</text>
<text x="183" y="81.9">4</text>
<text x="108.1" y="84.4">6</text>
<text x="125.9" y="84.4">4</text>
<text x="183" y="84.4">5</text>
<text x="183" y="87">6</text>
<text x="183" y="89.5">7</text>
<text x="50.3" y="94">1</text>
<text x="77" y="91.4">2</text>
<text x="89.7" y="94">3</text>
<text x="117.2" y="94.1" transform="rotate(-90 117.2 94.1)">5</text>
<text x="183" y="92.1">8</text>
<text x="50.3" y="101.6">2</text>
<text x="50.3" y="99.1">3</text>
<text x="77" y="96.5">4</text>
<text x="77" y="101.6">9</text>
<text x="183" y="96.5">1</text>
<text x="183" y="99.1">2</text>
<text x="183" y="101.6">3</text>
<text x="77" y="106.7">7</text>
<text x="89.7" y="104.1">8</text>
<text x="183" y="104.1">4</text>
<text x="183" y="106.7">5</text>
<text x="41.7" y="108.7" transform="rotate(-90 41.7 108.7)">5</text>
<text x="44.2" y="108.7" transform="rotate(-90 44.2 108.7)">4</text>
<text x="183" y="109.2">6</text>
<text x="183" y="111.8">7</text>
<text x="79.5" y="118">1</text>
<text x="87.1" y="118">2</text>
<text x="183" y="114.3">8</text>
<text x="79.5" y="123.7">1</text>
<text x="87.1" y="123.7">2</text>
<text x="50.5" y="136.6" transform="rotate(-90 50.5 136.6)">8</text>
<text x="126.5" y="137.2">1</text>
<text x="68.7" y="142.2">5</text>
<text x="107.6" y="141.7" transform="rotate(-90 107.6 141.7)">3</text>
<text x="126.5" y="139.7">2</text>
<text x="50.5" y="148.1" transform="rotate(-90 50.5 148.1)">4</text>
<text x="68.7" y="147.3">6</text>
<text x="81.4" y="144.8">7</text>
<text x="100.8" y="146.6">1</text>
<text x="107.6" y="149.3" transform="rotate(-90 107.6 149.3)">2</text>
<text x="126.5" y="144.8">1</text>
<text x="126.5" y="147.3">2</text>
<text x="126.5" y="149.9">3</text>
<text x="68.7" y="153.7">3</text>
<text x="112" y="155.7" transform="rotate(-90 112 155.7)">3</text>
<text x="68.7" y="158.7">2</text>
<text x="81.4" y="156.2">1</text>
<text x="105.2" y="160.5">1</text>
<text x="112" y="163.3" transform="rotate(-90 112 163.3)">2</text>
</g>
</svg>
